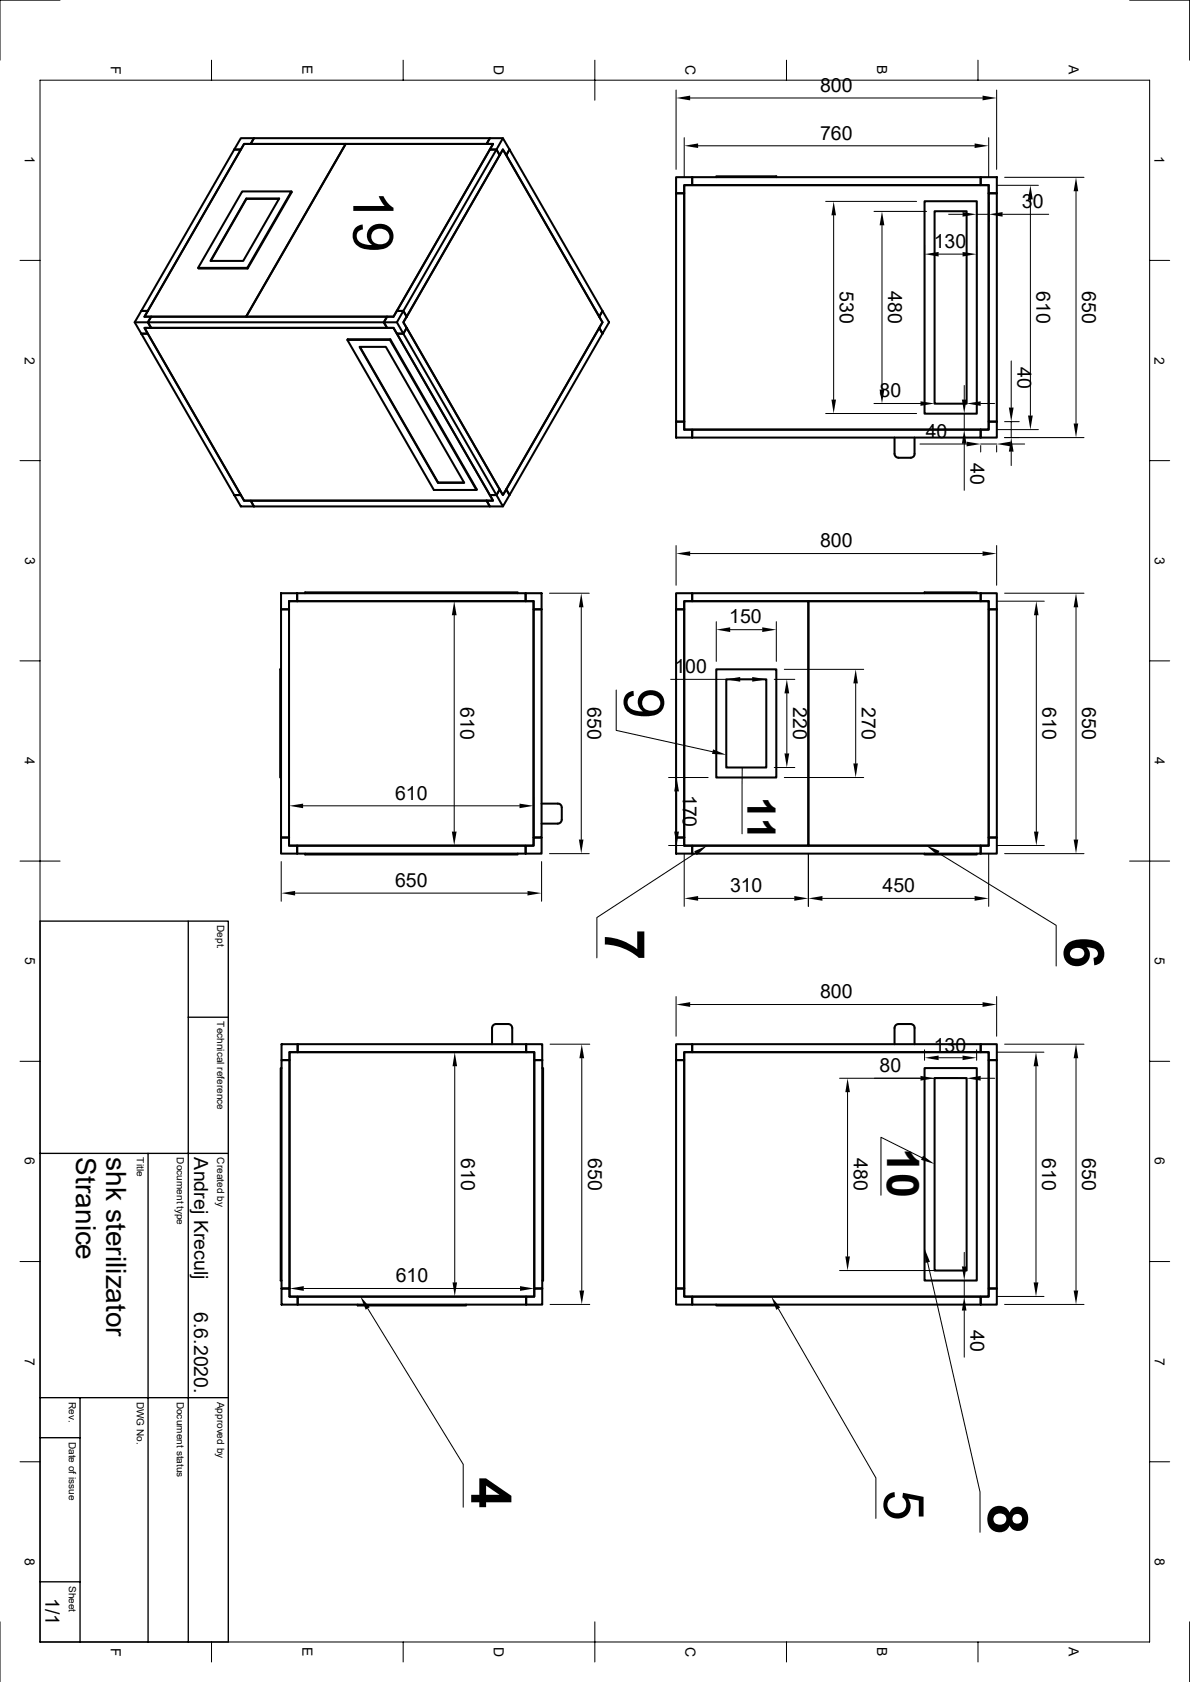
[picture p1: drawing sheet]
<svg xmlns="http://www.w3.org/2000/svg" width="297mm" height="420mm" viewBox="0 0 297 420" stroke-linecap="round" stroke-linejoin="round" font-family="sans-serif">
<g fill="none" stroke="#000" stroke-width=".51">
<path d="M58.5 37.3h1.6l-23.2 40.3M58.5 37.3l-23.2 40.3h1.6M60.1 34.5h3.3l-.8 1.4h-1.7l-.8 1.4h-1.6zM60.9 35.9h25.4l-24.9 43.2h-25.3zM63.4 34.5h58.9l-.8 1.4h-58.9zM86.3 35.9h36.8l-24.9 43.2h-36.8zM122.3 34.5l-.8 1.4h1.6l-.8 1.4h1.6l.8 1.4-.8-1.4h-1.6l-23.2 40.3M122.3 34.5h3.2l1.7 2.8M125.5 37.3l24.9 43.2-24.9 43.1-24.8-43.1zM125.5 34.5l-26.4 46 1.6 2.8M127.2 37.3l23.2 40.3-.8 1.5-23.2-40.4zM127.2 37.3l-.8 1.4-.9-1.4-24 41.8"/>
<path d="M60.5 47.8h12.2l-11 19.1h-12.3zM61.5 49.6l-9 15.6h8.2l9-15.6-8.2 .1M69.6 49.7h-8.1l-8.9 15.5M72.7 47.8l.1 .2-11 19.1h-12.3l-.1-.2M170.8 46.2h76v61.1h-76zM172.8 44.2h72v2h-72zM172.8 44.2h-4.1v4.1h2.1v57M172.8 44.2v2h-2v2.1h-2.1v57h2.1M178.8 44.2v-.2h15v.2M230.8 50.2h13v53.1h-13zM233.3 52.7h8v48.1h-8zM244.8 44.2v2h2v2.1h2v57h-2v-57h2v-4.1z"/>
<path d="M36.9 77.6h-1.6l-1.7 2.9 1.7 2.8M36.9 77.6l-.8 1.5h60.5M61.7 66.9l.1 .2M96.6 79.1l-.8 1.4 .8 1.4M99.1 77.6h1.6l.8 1.5M99.1 77.6l-.9 1.5h-1.6M101.5 79.1l-.8 1.4 .8 1.4M150.4 77.6l1.6 2.9-1.6 2.8-.8-1.4 .8-1.4-.8-1.4zM33.6 80.5h65.5M35.3 83.3h1.6l23.2 40.3M35.3 83.3l23.2 40.3h1.6M36.1 81.9h62.1l24.9 43.1h-62.2z"/>
<path d="M86.7 84.9h10.6l21.6 37.4h-10.6l-21.6-37.4 .1-.2h10.6l21.6 37.5-.1 .1M89.7 86.6h6.6l19.6 34h-6.6zM89.8 86.6l19.5 33.9h6.5M96.6 81.9h-58.9l-.8-1.4 .8-1.4-.8 1.4 .8 1.4h-1.6l.8 1.4h-1.6M96.6 81.9h1.6l.9 1.4M97.4 84.7l-.1 .2M99.1 83.3h1.6M99.1 83.3l23.2 40.3M100.7 83.3l24.8 43.1 1.7-2.8-.8-1.4M101.5 81.9l23.2 40.3-.8 1.4h-1.6M101.5 81.9l-.8 1.4h-1.6M101.5 81.9l-.8 1.4"/>
<path d="M150.4 83.3l-.8-1.4-23.2 40.3M150.4 83.3l-23.2 40.3-.8-1.4M170.8 105.3v2h2v2M170.8 105.3h-2.1v4h4.1M172.8 107.3h72v2h-72zM223.3 109.3v4a1.59 1.59 0 0 0 2 1 4.7 4.7 0 0 0 2.7-.3l.3-.7v-4M244.8 107.3h2v-2h2v4h-4zM60.1 123.6l.8 1.4h1.7l.8 1.4M60.1 123.6h-1.6l1.6 2.8h3.3M109.3 120.5v.1M121.5 125h-58.9l.8 1.4M121.5 125l.8 1.4h-58.9"/>
<path d="M121.5 125l.8 1.4h3.2M122.3 123.6l.8 1.4h-1.6M126.4 122.2l-.9 1.4-.8-1.4-.8 1.4h-1.6M70.1 152.1h2v57h-2zM72.1 150.1h61.1v61.1h-61.1zM74.2 148.1v2h-2.1v2h-2M74.2 148.1h-4.1v4M74.2 148.1h57v2h-57zM76.2 148.1v-.2h53v.2M131.2 148.1h4v4h-2v-2h-2zM133.2 152.1h2v57h-2zM168.7 152.1h2.1v57"/>
<path d="M168.7 152.1v57h2.1M168.7 148.1h4.1v2h-2v2h-2.1zM170.8 150.1h31v61.1h-31zM172.8 148.1h72v2h-72zM201.8 150.1h45v61.1h-45zM230.8 148.1v-.2h13v.2M244.8 148.1v2h2v2h2M244.8 148.1h4v4M246.8 152.1h2v57h-2zM70.1 167.1h-.2v27h.2M178.8 167.1h15v27h-15zM181.3 169.6h10v22h-10z"/>
<path d="M70.1 209.1h2v2.1h2.1v1.9h-4.1zM74.2 211.2h57v1.9h-57zM76.2 213.1v.3h53v-.3M133.2 209.1h2v4h-4v-1.9h2zM135.2 200.7h4a1.15 1.15 0 0 1 1 1.5v.4a4.7 4.7 0 0 1-.3 2.8l-.7 .3h-4M170.8 209.1v2.1h2v1.9M170.8 209.1h-2.1v4h4.1M172.8 211.2h72v1.9h-72zM230.8 213.1v.3h13v-.3M246.8 209.1h2v4h-4v-1.9h2zM70.3 260.7h4v2h-2v2h-2zM70.3 264.7h2v57h-2z"/>
<path d="M70.3 266.7h-.2v53h.2M72.3 262.7h61v61.1h-61zM74.3 260.7h57v2h-57zM122.8 260.7v-4a1.59 1.59 0 0 1 2-1 4.7 4.7 0 0 1 2.8 .3l.2 .7v4M131.3 260.7h4v4h-2v-2h-2zM133.3 264.7h2v57h-2zM135.3 266.7h.3v53h-.3M168.7 260.7h4.1v2h-2v2h-2.1zM168.7 264.7h2.1v57h-2.1zM170.8 262.7h76v61.1h-76zM172.8 260.7h72v2h-72zM223.3 260.7v-4a1.59 1.59 0 0 1 2-1 4.7 4.7 0 0 1 2.7 .3l.3 .7v4"/>
<path d="M230.8 266.7h13v53h-13zM233.3 269.2h8v48h-8zM244.8 260.7h4v4h-2v-2h-2zM246.8 264.7h2v57h-2zM70.3 321.7h2v2.1h2v2M70.3 321.7v4.1h4M74.3 323.8h57v2h-57zM89.3 325.8v.2h27v-.2M133.3 321.7h2v4.1h-4v-2h2zM168.7 321.7h2.1v2.1h2v2h-4.1zM172.8 323.8h72v2h-72zM178.8 325.8v.2h15v-.2"/>
<path d="M248.8 321.7h-2v2.1h-2v2M248.8 321.7v4.1h-4"/>
</g>
<g fill="none" stroke="#000" stroke-width=".25">
<path d="M15 0h-15v15M52.8 15v5M100.6 15v5M148.5 15v10M196.3 15v5M244.1 15v5M281.9 0h15v15M10 20h276.9v390h-276.9zM168.7 22.5v19.8M170.8 34.4v9.9M172.3 24.5h72.9M174.2 36.4h69"/>
<path d="M246.8 34.4v9.9M248.8 22.5v19.8M206.1 50.3h22.7M208.1 53.8v46M218.1 52.8h13.2M220.1 56.3v41M236.8 53.5h3.4M243.8 52.3v3.2M243.8 53.5h3M246.8 50.3v5.2M248.8 46.3h10.4M250.2 53.5h11.5"/>
<path d="M250.7 44.3h19.9M257.2 49.8v54M268.6 47.8v57.9M5 65h5M230.8 61.5v39.8M234.3 63.5h5.9M243.8 61.5v39.8M286.9 65h5M240.7 96.3v3.5M252.4 90.1v11.7M5 115h5M206.1 103.3h22.7"/>
<path d="M218.1 100.8h13.2M229.6 110.9h11.7M232.7 103.3h10M233.3 100.8h8M240 107.3h2.7M240.7 103.3v4M240.7 110.8v11.6M244.8 111.3v1.6M244.8 110.9h4M244.8 100.8h3.4M248.8 107.3h10.4M248.8 111.3v1.6"/>
<path d="M250.7 109.3h19.9M250.7 105.3h3.7M252.3 110.9h3.4M252.4 105.3v4M252.4 112.8v3.4M286.9 115h5M168.7 136.2v9.9M172.3 138.2h72.9M248.8 136.2v9.9M111.4 150.1h19.7M113.4 153.6v54M137.2 148.1h9.9"/>
<path d="M145.1 151.6v58M178.8 155.2v9.9M182.2 157.2h8M193.8 155.2v9.9M248.8 150.1h11.8M250.7 148.1h19.9M258.7 153.6v54M268.6 151.6v58M5 165h5M153.8 172.3v10.1l24 5.3M167.4 169.6h13.9M184.7 169.6h3"/>
<path d="M193.3 169.6h5.1M195.7 167.1h19.9M196.4 173.1v15M213.6 170.6v20M286.9 165h5M72.2 199.2v9.9M133.2 199.2v9.9M166.9 194.1h9.8M168.9 197.6v10M185.3 191.6l-.1 16.6M193.3 191.6h5.1M195.7 194.1h19.9"/>
<path d="M5 215h10M70.2 215.1v9.9M75.6 201.2h54.1M111.4 211.1h19.7M135.2 215.1v9.9M137.2 213.1h9.9M166.9 211.1h3.9M170.8 213.1v13.2M173.6 213l-24.6 16.1v10.1M201.8 213.1v13.2M234.2 213l29.4 18.1v10.1M246.8 213.1v13.2"/>
<path d="M248.8 211.1h11.8M250.7 213.1h19.9M281.9 215h10M73.7 223h58M174.2 224.3h24M205.3 224.3h37.9M168.7 248.8v9.9M172.3 250.8h72.9M248.8 248.8v9.9M5 265h5M111.5 262.7h19.8M113.5 266.2v54"/>
<path d="M137.3 260.7h9.9M145.2 264.2v58M209.5 269.2h31.8M211.5 272.7v41M230.8 262.1v2.7M234.3 264.1h5.9M243.8 262.1v2.7M244.8 269.2h3.4M248.8 262.7h11.8M250.7 260.7h19.9M258.6 266.2v54M268.6 264.2v58"/>
<path d="M286.9 265h5M230.1 289.1l-10.2-5.1v14.4M5 315h5M72.3 319.7v2M133.3 319.7v2M209.5 317.2h29.8M231.5 315.2l13.1 57.3v10.1M232.7 319.7h10M240.7 312.7v3.5M240.7 319.7v4M286.9 315h5M75.8 321.7h54"/>
<path d="M91.8 326.7l23.8 38.9v10.7M111.5 323.7h19.8M137.3 325.7h9.9M194.3 326.8l24.3 42.2v10.1M238.6 323.7h.7M240.7 327.2v11.7M248.8 323.7h11.8M250.7 325.7h19.9M5 365h5M286.9 365h5M0 405v14.9M52.8 410v5"/>
<path d="M100.6 410v5M148.5 405v10M196.3 410v5M244.1 410v5M296.9 405v14.9"/>
</g>
<path d="M10 230h47v180h-47zM47 230v180M47 254h10M10 288h47M37 288v122M10 359h10M10 349h47M20 349v61M10 395h10" fill="none" stroke="#000" stroke-width=".34"/>
<g fill="#000">
<path d="M168.7 24.5l3.6-.6v1.2zM170.8 36.4l3.4-.6v1.2zM243.2 35.8l3.6 .6-3.6 .6zM245.2 23.9l3.6 .6-3.6 .6zM208.1 50.3l.6 3.5h-1.2zM220.1 52.8l.6 3.5h-1.2zM240.2 53l3.6 .5-3.6 .6zM246.8 53.5l3.4-.5v1.1zM257.2 46.3l.6 3.5h-1.2zM268.6 44.3l.5 3.5h-1.1zM230.8 63.5l3.5-.6v1.2zM240.2 62.9l3.6 .6-3.6 .6z"/>
<path d="M207.5 99.8h1.2l-.6 3.5zM219.5 97.3h1.2l-.6 3.5zM240.1 99.8h1.1l-.5 3.5zM229.7 100.2l3.6 .6-3.6 .5zM240.7 107.3l.5 3.5h-1.1zM241.3 110.3l3.5 .6-3.5 .6zM241.3 100.8l3.5-.6v1.1zM248.8 110.9l3.5-.6v1.2zM252.4 109.3l.6 3.5h-1.2zM251.8 101.8h1.2l-.6 3.5zM256.6 103.8h1.2l-.6 3.5zM268 105.7h1.1l-.5 3.6z"/>
<path d="M168.7 138.2l3.6-.5v1.1zM245.2 137.7l3.6 .5-3.6 .6zM113.4 150.1l.6 3.5h-1.2zM145.1 148.1l.5 3.5h-1.1zM178.8 157.2l3.4-.6v1.2zM190.2 156.6l3.6 .6-3.6 .6zM258.7 150.1l.5 3.5h-1.1zM268.6 148.1l.5 3.5h-1.1zM181.3 169.6l3.4-.6v1.2zM187.7 169l3.6 .6-3.6 .6zM196.4 169.6l.6 3.5h-1.2zM213.6 167.1l.5 3.5h-1.1z"/>
<path d="M168.9 194.1l.6 3.5h-1.2zM178 187.1l3.3 1.4-3.6-.2zM195.8 188.1h1.2l-.6 3.5zM213 190.6h1.1l-.5 3.5zM72.2 201.2l3.4-.5v1.1zM112.8 207.6h1.2l-.6 3.5zM129.7 200.7l3.5 .5-3.5 .6zM144.5 209.6h1.1l-.5 3.5zM168.3 207.6h1.2l-.6 3.5zM173.3 212.6l3.2-1.5-2.6 2.4zM231.2 211.1l3.3 1.4-.6 .9zM258.1 207.6h1.1l-.5 3.5z"/>
<path d="M268 209.6h1.1l-.5 3.5zM70.2 223l3.5-.5v1.1zM131.7 222.5l3.5 .5-3.5 .6zM170.8 224.3l3.4-.6v1.2zM198.2 223.7l3.6 .6-3.6 .6zM201.8 224.3l3.5-.6v1.2zM243.2 223.7l3.6 .6-3.6 .6zM168.7 250.8l3.6-.6v1.2zM245.2 250.2l3.6 .6-3.6 .6zM113.5 262.7l.6 3.5h-1.2zM145.2 260.7l.6 3.5h-1.2zM211.5 269.2l.6 3.5h-1.1z"/>
<path d="M229.7 268.6l3.6 .6-3.6 .6zM230.8 264.1l3.5-.5v1.1zM240.2 263.6l3.6 .5-3.6 .6zM241.3 269.2l3.5-.6v1.2zM258.6 262.7l.6 3.5h-1.2zM268.6 260.7l.5 3.5h-1.1zM230.4 288.6l2.9 2.1-3.4-1.1zM211 313.7h1.1l-.6 3.5zM230.8 311.8l1.3 3.3-1.1 .2zM240.1 316.2h1.1l-.5 3.5zM72.3 321.7l3.5-.6v1.2zM90 323.7l2.3 2.7-1 .6z"/>
<path d="M112.9 320.2h1.2l-.6 3.5zM129.8 321.1l3.5 .6-3.5 .6zM144.6 322.2h1.2l-.6 3.5zM192.5 323.7l2.2 2.8-.9 .6zM240.7 323.7l.5 3.5h-1.1zM258 320.2h1.2l-.6 3.5zM268 322.2h1.1l-.5 3.5z"/>
</g>
<g fill="#000">
<path d="M151 234a14.1 14.1 0 0 1 8 3v-4.4h1.8v6.6h-1.4a13.3 13.3 0 0 0-8.4-3.4zM221.2 373.6l.7-.6 1.4-.4 .1 1.2a2.05 2.05 0 0 0-1.9 2.3 2.05 2.05 0 0 0 2.4 1.8 2.17 2.17 0 0 0 2.2-1.5 2.17 2.17 0 0 0-.9-2.5l.2-1.2 5.1 1.1v4.9h-1.2v-4l-2.6-.5a3.2 3.2 0 0 1-.2 4 3.2 3.2 0 0 1-4 .7 3.4 3.4 0 0 1-1.3-5.3z"/>
<path d="M88.2 51.4h7.8l-1.5-2.4h1.2a6.4 6.4 0 0 0 2.5 2.9v.8h-10zM88.7 56.9l.9-.6 .9-.3 .1 1.3a1.83 1.83 0 0 0-1.6 1.9 1.83 1.83 0 0 0 1.8 1.7l2.1 .3a2.89 2.89 0 0 1-1.1-3.5 2.89 2.89 0 0 1 3-1.8 3.2 3.2 0 0 1 3.4 3.1 3.2 3.2 0 0 1-3.2 3.3 7.8 7.8 0 0 1-6.1-1.2 3.2 3.2 0 0 1-.2-4.2zM93.3 57.7a2 2 0 0 0-.3 2.4 2 2 0 0 0 2.3 .9 1.96 1.96 0 0 0 1.9-2.2 1.96 1.96 0 0 0-2.4-1.7l-.9 .1z"/>
<path d="M156.3 173.4l1-.7 .8-.2 .1 1.2a1.83 1.83 0 0 0-1.5 1.9 1.83 1.83 0 0 0 1.7 1.8l2.1 .2a2.89 2.89 0 0 1-1.1-3.4 2.89 2.89 0 0 1 3-1.9 3.2 3.2 0 0 1 3.4 3.2 3.2 3.2 0 0 1-3.2 3.3 7.8 7.8 0 0 1-6.1-1.3 3.2 3.2 0 0 1-.2-4.1zM160.9 174.1a2 2 0 0 0-.3 2.5 2 2 0 0 0 2.3 .8 1.96 1.96 0 0 0 1.9-2.2 1.96 1.96 0 0 0-2.4-1.6l-.8 .1z"/>
<path d="M266.2 235.9a6.6 6.6 0 0 1 5.7-1.3 3.5 3.5 0 0 1 3.3 1.9 3.5 3.5 0 0 1-.5 3.9l-1.6 .6-.2-1.8a1.21 1.21 0 0 0 1.1-1.3 1.21 1.21 0 0 0-1.2-1.1l-1.6-.3a2.8 2.8 0 0 1 .5 3.3 2.8 2.8 0 0 1-2.9 1.5 3.2 3.2 0 0 1-3.1-1.9 3.2 3.2 0 0 1 .5-3.5zM267.5 237.1a1.32 1.32 0 0 0-.3 1.7 1.32 1.32 0 0 0 1.6 .6 1.4 1.4 0 0 0 1.8-1.3 1.4 1.4 0 0 0-1.6-1.4l-.9 .1z"/>
<path d="M119.6 369.1h1.7l6.3 4.4v1.6h-6.3v1.2h-1.7v-1.2h-2v-1.8h2zM121.3 370.9v2.4h3.4z"/>
<path d="M247.5 376.7a2.83 2.83 0 0 1 4.5 1 2.46 2.46 0 0 1 3-1.3 2.46 2.46 0 0 1 1.6 2.8 2.49 2.49 0 0 1-1.6 2.9 2.49 2.49 0 0 1-3-1.2 2.96 2.96 0 0 1-3.7 1.5 2.96 2.96 0 0 1-1.8-3.6l.4-1.3zM252.7 379.3a1.22 1.22 0 0 0 2.4 0 1.22 1.22 0 0 0-2.4 0zM248.4 378.3a1.44 1.44 0 0 0-.2 1.8 1.44 1.44 0 0 0 1.7 .6 1.42 1.42 0 0 0 1.2-1.8 1.42 1.42 0 0 0-1.8-1z"/>
</g>
<text font-size="11.2" x="221.4" y="286.6" transform="rotate(90 221.4 286.6)">10</text>
<text font-size="9.8" x="186.6" y="198.9" transform="rotate(90 186.6 198.9)">11</text>
<g font-size="7">
<text x="19" y="289" transform="rotate(90 19 289)">Stranice</text>
<text x="26.5" y="289" transform="rotate(90 26.5 289)">shk sterilizator</text>
</g>
<g font-size="4.9">
<text x="204.7" y="22.9">800</text>
<text x="204.7" y="34.8">760</text>
<text x="255.1" y="52">30</text>
<text x="233" y="61.9">130</text>
<text x="209.6" y="72.7" transform="rotate(90 209.6 72.7)">530</text>
<text x="221.7" y="72.8" transform="rotate(90 221.7 72.8)">480</text>
<text x="258.7" y="72.7" transform="rotate(90 258.7 72.7)">610</text>
<text x="270.1" y="72.7" transform="rotate(90 270.1 72.7)">650</text>
<text x="254" y="91.6" transform="rotate(90 254 91.6)">40</text>
<text x="219.5" y="99.2">80</text>
<text x="231.1" y="109.3">40</text>
<text x="242.2" y="115.7" transform="rotate(90 242.2 115.7)">40</text>
<text x="204.7" y="136.7">800</text>
<text x="182" y="155.7">150</text>
<text x="168.3" y="168.1">100</text>
<text x="114.9" y="176.6" transform="rotate(90 114.9 176.6)">610</text>
<text x="146.6" y="176.6" transform="rotate(90 146.6 176.6)">650</text>
<text x="197.9" y="176.6" transform="rotate(90 197.9 176.6)">220</text>
<text x="215.1" y="176.6" transform="rotate(90 215.1 176.6)">270</text>
<text x="260.2" y="176.6" transform="rotate(90 260.2 176.6)">610</text>
<text x="270.1" y="176.6" transform="rotate(90 270.1 176.6)">650</text>
<text x="98.6" y="199.7">610</text>
<text x="170.4" y="198.4" transform="rotate(90 170.4 198.4)">170</text>
<text x="98.6" y="221.4">650</text>
<text x="182.2" y="222.8">310</text>
<text x="220.3" y="222.8">450</text>
<text x="204.7" y="249.3">800</text>
<text x="233" y="262.6">130</text>
<text x="219.5" y="267.7">80</text>
<text x="48.5" y="289" transform="rotate(90 48.5 289)">Andrej Kreculj</text>
<text x="115.1" y="289.2" transform="rotate(90 115.1 289.2)">610</text>
<text x="146.8" y="289.2" transform="rotate(90 146.8 289.2)">650</text>
<text x="213.1" y="289.2" transform="rotate(90 213.1 289.2)">480</text>
<text x="260.1" y="289.2" transform="rotate(90 260.1 289.2)">610</text>
<text x="270.1" y="289.2" transform="rotate(90 270.1 289.2)">650</text>
<text x="98.8" y="320.2">610</text>
<text x="48.5" y="327.6" transform="rotate(90 48.5 327.6)">6.6.2020.</text>
<text x="242.2" y="332.1" transform="rotate(90 242.2 332.1)">40</text>
<text x="11.3" y="399.1" transform="rotate(90 11.3 399.1)">1/1</text>
</g>
<g font-size="3.5">
<text x="27.6" y="16.5" transform="rotate(90 27.6 16.5)">F</text>
<text x="75.5" y="16.3" transform="rotate(90 75.5 16.3)">E</text>
<text x="123.3" y="16.3" transform="rotate(90 123.3 16.3)">D</text>
<text x="171.1" y="16.3" transform="rotate(90 171.1 16.3)">C</text>
<text x="218.9" y="16.3" transform="rotate(90 218.9 16.3)">B</text>
<text x="266.8" y="16.3" transform="rotate(90 266.8 16.3)">A</text>
<text x="6.2" y="39" transform="rotate(90 6.2 39)">1</text>
<text x="288.2" y="39" transform="rotate(90 288.2 39)">1</text>
<text x="6.2" y="89" transform="rotate(90 6.2 89)">2</text>
<text x="288.2" y="89" transform="rotate(90 288.2 89)">2</text>
<text x="6.3" y="139" transform="rotate(90 6.3 139)">3</text>
<text x="288.2" y="139" transform="rotate(90 288.2 139)">3</text>
<text x="6.2" y="189" transform="rotate(90 6.2 189)">4</text>
<text x="288.2" y="189" transform="rotate(90 288.2 189)">4</text>
<text x="6.3" y="239" transform="rotate(90 6.3 239)">5</text>
<text x="288.2" y="239" transform="rotate(90 288.2 239)">5</text>
<text x="6.2" y="289" transform="rotate(90 6.2 289)">6</text>
<text x="288.2" y="289" transform="rotate(90 288.2 289)">6</text>
<text x="6.2" y="339" transform="rotate(90 6.2 339)">7</text>
<text x="288.2" y="339" transform="rotate(90 288.2 339)">7</text>
<text x="6.2" y="389" transform="rotate(90 6.2 389)">8</text>
<text x="288.2" y="389" transform="rotate(90 288.2 389)">8</text>
<text x="27.6" y="411.4" transform="rotate(90 27.6 411.4)">F</text>
<text x="75.5" y="411.3" transform="rotate(90 75.5 411.3)">E</text>
<text x="123.3" y="411.2" transform="rotate(90 123.3 411.2)">D</text>
<text x="171.1" y="411.2" transform="rotate(90 171.1 411.2)">C</text>
<text x="218.9" y="411.3" transform="rotate(90 218.9 411.3)">B</text>
<text x="266.8" y="411.3" transform="rotate(90 266.8 411.3)">A</text>
</g>
<g font-size="2.5">
<text x="54.2" y="231" transform="rotate(90 54.2 231)">Dept.</text>
<text x="54.2" y="255" transform="rotate(90 54.2 255)">Technical reference</text>
<text x="34.2" y="289" transform="rotate(90 34.2 289)">Title</text>
<text x="44.2" y="289" transform="rotate(90 44.2 289)">Document type</text>
<text x="54.2" y="289" transform="rotate(90 54.2 289)">Created by</text>
<text x="17.2" y="350" transform="rotate(90 17.2 350)">Rev.</text>
<text x="34.2" y="350" transform="rotate(90 34.2 350)">DWG No.</text>
<text x="44.2" y="350" transform="rotate(90 44.2 350)">Document status</text>
<text x="54.2" y="350" transform="rotate(90 54.2 350)">Approved by</text>
<text x="17.2" y="360" transform="rotate(90 17.2 360)">Date of issue</text>
<text x="17.2" y="396" transform="rotate(90 17.2 396)">Sheet</text>
</g>
</svg>
